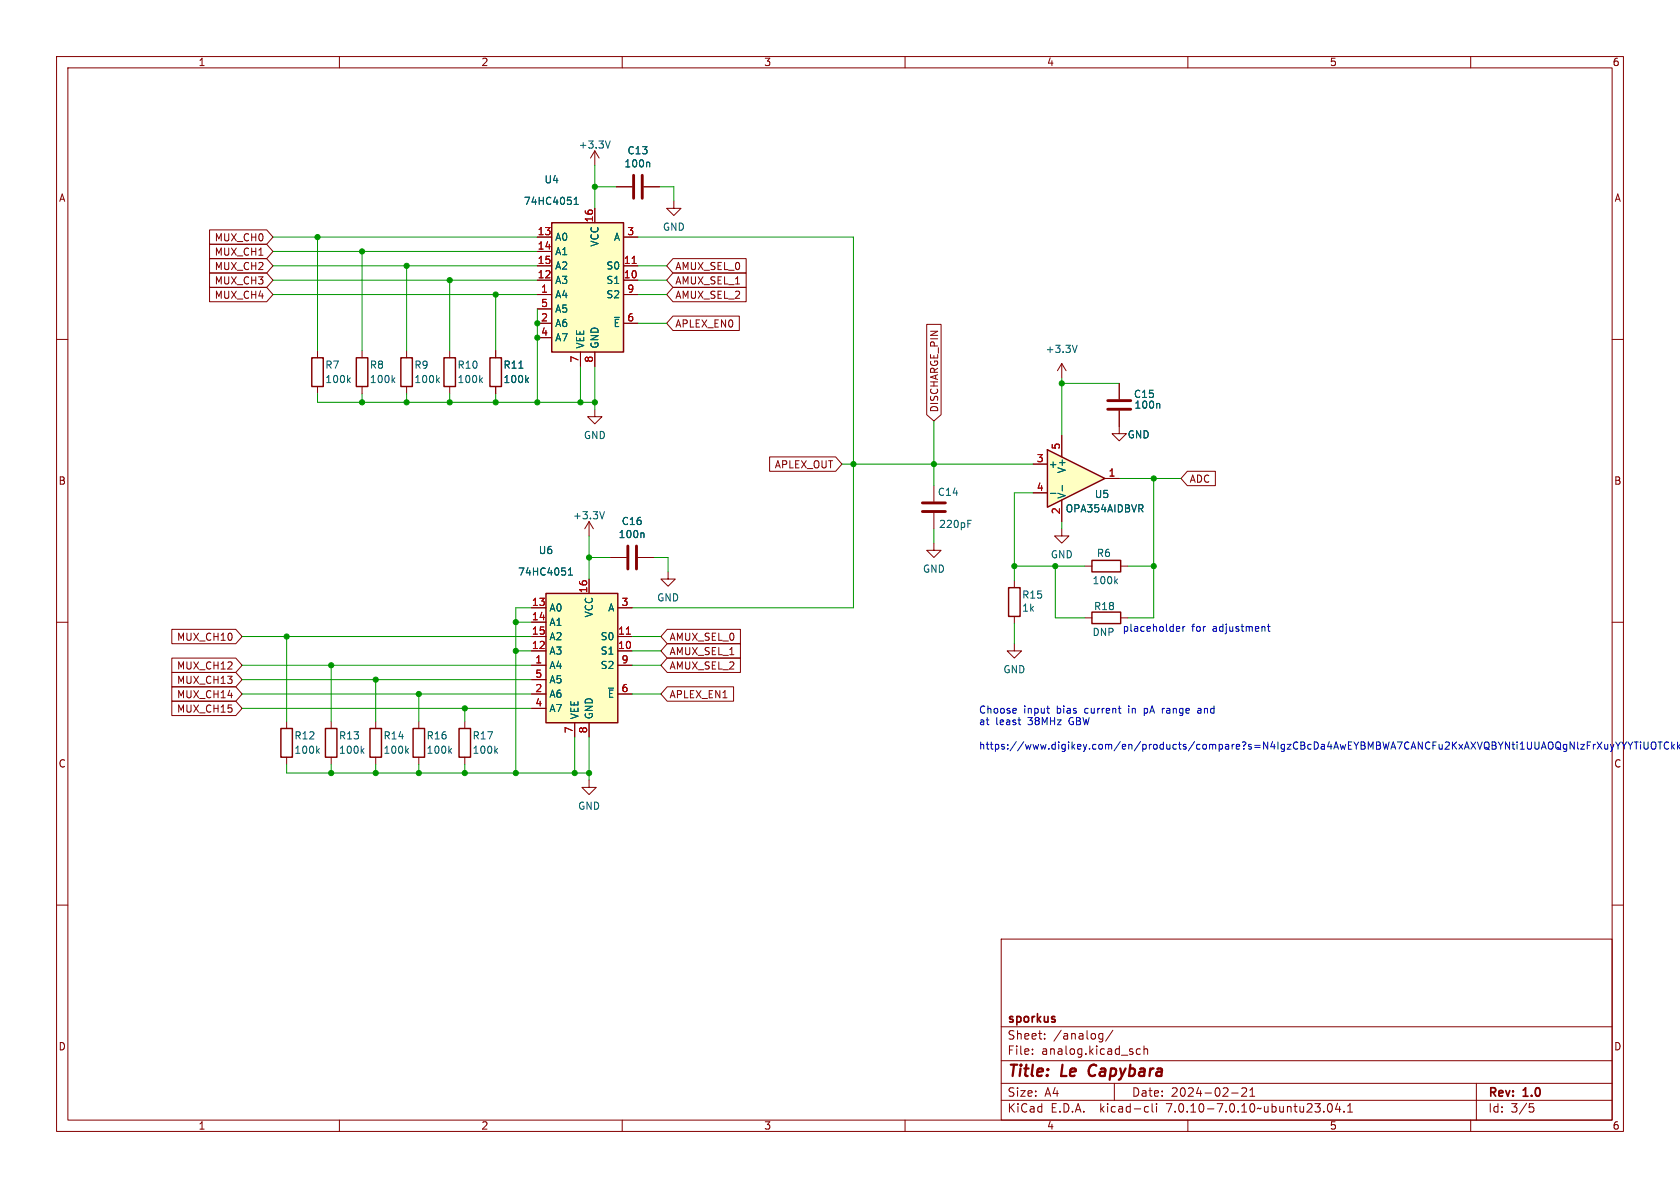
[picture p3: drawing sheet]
<svg xmlns="http://www.w3.org/2000/svg" width="297mm" height="210mm" viewBox="0 0 297 210" stroke-linecap="round" stroke-linejoin="round" font-family="sans-serif">
<g fill="none" stroke="#840000" stroke-width=".18">
<path d="M10 10h277v190h-277zM12 12h273v186h-273zM60 10v2M110 10v2M160 10v2M210 10v2M260 10v2M105.2 26.7v2.5M105.2 36.8v2.6M105.2 26.7l-.8 1.2M105.2 26.7l.7 1.2M109 33h2.8"/>
<path d="M113.8 33h2.8M119.1 35.6v1.2h1.3l-1.3 1.3-1.2-1.3h1.2M10 60h2M95 52.1h2.5M95 49.5h2.5M95 47h2.5M95 41.9h2.5M95 44.5h2.5M95 57.2h2.5M95 59.7h2.5M95 54.6h2.5M110.2 52.1h2.6"/>
<path d="M110.2 49.5h2.6M110.2 47h2.6M110.2 41.9h2.6M110.2 57.2h2.6M285 60h2M79.5 62v1.2M79.5 68.3v1.3M87.6 62v1.2M87.6 68.3v1.3M102.6 62.2v2.6M105.2 62.2v2.6M197.9 72.6v4.1h1.2l-1.2 1.2-1.3-1.2h1.3"/>
<path d="M197.9 67.8v2.8M10 110h2M94 117.6h2.5M94 115.1h2.5M94 112.5h2.5M94 107.4h2.5M94 110h2.5M104.1 102.4v2.5M109.2 117.6h2.6M109.2 115.1h2.6M109.2 112.5h2.6M109.2 107.4h2.6"/>
<path d="M118.1 101.1v1.3h1.3l-1.3 1.2-1.3-1.2h1.3M179.3 113.8v1.3h1.3l-1.3 1.2-1.2-1.2h1.2M191.8 109.2h1.2M191.8 100.1h1.2M198.1 109.2h1.3M198.1 100.1h1.3M285 110h2M50.7 127.5v1.3M50.7 133.9v1.2M58.5 127.5v1.3M58.5 133.9v1.2M66.4 127.5v1.3"/>
<path d="M66.4 133.9v1.2M74 127.5v1.3M74 133.9v1.2M82.2 127.5v1.3M82.2 133.9v1.2M94 122.7h2.5M94 125.2h2.5M94 120.1h2.5M101.6 127.8v2.5M104.1 137.9v1.3h1.3l-1.3 1.3-1.2-1.3h1.2M104.1 127.8v2.5M109.2 122.7h2.6"/>
<path d="M10 160h2M285 160h2M177 166h108v32h-108zM60 198v2M110 198v2M160 198v2M177 194.5h108M177 191.5h108M177 187.5h108M177 181.5h108M182.5 186.3v.1M182.5 185.5v.1"/>
<path d="M184.7 183.6v.1M184.7 182.8v.1M194.4 183.6h.6M194.4 182.8h.6M195 182.7v1.2l-.3 .3-.4-.1M196.7 182.1l-1.2 2M197 191.5v3M201.6 185.5l-.4-.1-.3 .3v.4l.1 .2h.6M202.2 185.5l.3-.1 .3 .1 .1 .9M202.2 184.9v1.5M202.6 195.6l.4 .1M203 196.5l-.4 .1"/>
<path d="M203.7 195.1v1.3l.2 .2M204.5 195.1v.1M204.5 195.6v1M210 198v2M217.7 193.2h1.2M219.5 192.4l.6-.1 .2 .1 .1 .3-.9 1.1h.9M221 193.8h.8M221 192.7l.4-.4v1.5M234 196.5v.1M234.9 195.2l.1-.1a.81 .81 0 0 1 .6 .6 .81 .81 0 0 1-.3 .8l-.1 .1a.81 .81 0 0 1-.6-.6 .81 .81 0 0 1 .3-.8zM236.5 195l-.4 1.1h.9M236.8 195.6v1"/>
<path d="M237.6 196.5v.1M238.2 196.6h.9M238.2 195.5l.5-.4v1.5M260 198v2M261 191.5v6.5M270.4 195.1h.7M270.5 195.7h.4l.3 .3-.2 .5-.5 .1"/>
</g>
<path d="M192.8 188.5a1.27 1.27 0 0 0-.1 1.6" fill="none" stroke="#840000" stroke-width=".4"/>
<path d="M97.5 39.4h12.7v22.8h-12.7zM78.5 63.2h2v5.1h-2zM86.6 63.2h2v5.1h-2zM193 99.1h5.1v2h-5.1zM96.5 104.9h12.7v22.9h-12.7zM193 108.2h5.1v2h-5.1zM49.7 128.8h2v5.1h-2zM57.5 128.8h2.1v5.1h-2.1zM65.4 128.8h2v5.1h-2zM73 128.8h2.1v5.1h-2.1zM81.2 128.8h2v5.1h-2z" fill="none" stroke="#840000" stroke-width=".25"/>
<g fill="none" stroke="#006464" stroke-width=".18">
<path d="M101.5 36.1h.7M101.5 35.2l.4-.3v1.2M107.9 24.9l-.4 1.3M114.7 28.7l.2 .1v.7M108.6 56.1h.9M84.9 67.2l.4 .4M85.3 66.8l-.5 .5M91.7 65.1h.8M93.1 67.2l.3 .4M93.4 66.8l-.5 .5M204.9 71.3l.1 .2v.7M100.5 101.7h.7"/>
<path d="M100.5 100.8l.3-.4v1.3M197.2 102.7l.4 .5M197.6 102.3l-.5 .5M56.1 132.7l.4 .5M56.5 132.3l-.5 .5M64 132.7l.3 .5M64.3 132.3l-.4 .5M71.9 132.7l.3 .5M72.2 132.3l-.5 .5M79.5 132.7l.3 .5M79.8 132.3l-.4 .5M87.6 132.7l.4 .5"/>
<path d="M88 132.3l-.5 .5M107.6 121.6h.9"/>
</g>
<g fill="#ffffc2" stroke="#ffffc2" stroke-width=".18">
<path d="M97.5 39.4h12.7v22.8h-12.7z"/>
<path d="M96.5 104.9h12.7v22.9h-12.7z"/>
</g>
<path d="M111.7 46.6h.8M110.7 112.1h.8" fill="none" stroke="#a90000" stroke-width=".18"/>
<path d="M112 31v4.1M113.5 31v4.1M195.8 70.8h4.1M195.8 72.3h4.1" fill="none" stroke="#840000" stroke-width=".51"/>
<path d="M185.2 79.5l10.1 5.1-10.1 5.1z" fill="#ffffc2"/>
<path d="M55.1 63.2h2v5.1h-2zM63 63.2h2v5.1h-2zM70.9 63.2h2v5.1h-2zM185.2 79.5l10.1 5.1-10.1 5.1zM178.3 103.9h2v5.1h-2z" fill="none" stroke="#840000" stroke-width=".25"/>
<g fill="none" stroke="#840000" stroke-width=".18">
<path d="M105.2 36.8v2.6M109 33h2.8M113.8 33h2.8M37 48.3h10.1l1.2 1.2-1.2 1.3h-10.1zM37 50.8h10.1l1.2 1.3-1.2 1.2h-10.1zM37 43.2h10.1l1.2 1.3-1.2 1.2h-10.1zM37 45.7h10.1l1.2 1.3-1.2 1.3h-10.1zM37 40.6h10.1l1.2 1.3-1.2 1.3h-10.1zM95 52.1h2.5M95 49.5h2.5M95 47h2.5M95 41.9h2.5"/>
<path d="M95 44.5h2.5M95 57.2h2.5M95 59.7h2.5M95 54.6h2.5M110.2 52.1h2.6M110.2 49.5h2.6M110.2 47h2.6M110.2 41.9h2.6M110.2 57.2h2.6M119 48.3h12.9v2.5h-12.9l-1.1-1.3zM119 45.7h12.9v2.6h-12.9l-1.1-1.3zM119 55.9h11.7v2.5h-11.7l-1.1-1.2z"/>
<path d="M119 50.8h12.9v2.5h-12.9l-1.1-1.2zM163.8 57.3h2.6v16l-1.3 1.1-1.3-1.1zM56.1 62v1.2M56.1 68.3v1.3M64 62v1.2M64 68.3v1.3M71.9 62v1.2M71.9 68.3v1.3M87.6 62v1.2M87.6 68.3v1.3M102.6 62.2v2.6M105.2 72.4v1.3h1.2l-1.2 1.2-1.3-1.2h1.3"/>
<path d="M105.2 62.2v2.6M187.7 64.3v2.5M187.7 77v3.8M187.7 64.3l-.8 1.2M187.7 64.3l.8 1.2M197.9 67.8v2.8M197.9 72.6v2.8M104.1 92.2l-.7 1.3M104.1 92.2v2.5M104.1 92.2l.8 1.3M107.9 98.6h2.8M112.8 98.6h2.8"/>
<path d="M136.1 80.8h11.6l1.1 1.2-1.1 1.3h-11.6zM165.1 96v1.3h1.3l-1.3 1.3-1.3-1.3h1.3M165.1 85.9v2.7M165.1 90.7v2.8M182.6 82h2.6M182.6 87.1h2.6M187.7 93.5v1.2h1.3l-1.3 1.3-1.3-1.3h1.3M187.7 88.4v3.8M195.3 84.6h2.6M209.9 83.3h5v2.6h-5l-1.1-1.3zM30.4 116.3h11.3l1.1 1.3-1.1 1.3h-11.3zM30.4 118.9h11.3l1.1 1.2-1.1 1.3h-11.3z"/>
<path d="M30.4 111.3h11.3l1.1 1.2-1.1 1.3h-11.3zM94 117.6h2.5M94 115.1h2.5M94 112.5h2.5M94 107.4h2.5M94 110h2.5M104.1 102.4v2.5M109.2 117.6h2.6M109.2 115.1h2.6M109.2 112.5h2.6M109.2 107.4h2.6M118 111.3h12.9v2.5h-12.9l-1.2-1.3z"/>
<path d="M118 113.8h12.9v2.5h-12.9l-1.2-1.2zM118 116.3h12.9v2.6h-12.9l-1.2-1.3zM179.3 102.6v1.3M179.3 109v1.2M30.4 121.4h11.3l1.1 1.3-1.1 1.3h-11.3zM30.4 124h11.3l1.1 1.2-1.1 1.3h-11.3zM94 122.7h2.5M94 125.2h2.5M94 120.1h2.5M101.6 127.8v2.5M104.1 127.8v2.5M109.2 122.7h2.6"/>
<path d="M118 121.4h11.7v2.6h-11.7l-1.2-1.3z"/>
</g>
<g fill="none" stroke="#006464" stroke-width=".18">
<path d="M101.5 36.1h.7M101.5 35.2l.4-.3v1.2M114.7 28.7l.2 .1v.7M108.6 56.1h.9M61.6 67.2l.3 .4M61.9 66.8l-.5 .5M69.4 67.2l.4 .4M69.8 66.8l-.5 .5M77.3 67.2l.4 .4M77.7 66.8l-.5 .5M91.7 65.1h.8M93.1 67.2l.3 .4"/>
<path d="M93.4 66.8l-.5 .5M190.4 61l-.4 1.3M204.9 71.3l.1 .2v.7M106.9 90.4l-.5 1.3M113.7 94.2l.1 .2v.6M171.1 92.6h.4M171.1 92h.6M185.7 87.2h1M187.8 85.8v1M100.5 101.7h.7M100.5 100.8l.3-.4v1.3M107.6 121.6h.9"/>
</g>
<path d="M111 96.5v4.1M112.5 96.5v4.1M163.1 90.4h4M163.1 88.9h4" fill="none" stroke="#840000" stroke-width=".51"/>
<g fill="none" stroke="#0000c2" stroke-width=".18">
<path d="M208 111.5h.5M208 110.8h.4l.2 .3-.6 .1M209.1 110.8v.8M209.5 110.8l-.4 .2M224.1 110.8h.4M224.2 110.3v1.1l.3 .2M179.6 125.3l.1 .2-.6 .1M180 127.3h.5M180.3 128.1h.2M185 125.2h.5M185.3 126l.2 .1M197.7 125.2h.5"/>
<path d="M198.1 126.1h.1M202.3 125.2v1.3M202.3 126l.1 .1M202.4 125.2l-.1 .1M205.9 125.2l-.3 .1M211.8 125.3h.5M212.3 125.5l-.4 .1-.2 .2 .2 .3 .4-.1"/>
</g>
<g fill="none" stroke="#009600" stroke-width=".18">
<path d="M105.2 29.2v7.6M105.2 33h3.8M116.6 33h2.5v2.6M48.3 52.1h46.7M48.3 41.9h46.7M48.3 49.5h46.7M48.3 47h46.7M48.3 44.5h46.7M56.1 41.9v20.1M64 44.5v17.5M71.9 47v15M79.5 49.5v12.5"/>
<path d="M87.6 52.1v9.9M95 54.6v16.5M112.8 41.9h38.1v65.5h-39.1M112.8 52.1h5.1M112.8 57.2h5.1M112.8 49.5h5.1M112.8 47h5.1M56.1 69.6v1.5h49.1M64 69.6v1.5M71.9 69.6v1.5M79.5 69.6v1.5M87.6 69.6v1.5"/>
<path d="M102.6 64.8v6.3M105.2 64.8v7.6M165.1 74.4v11.5M187.7 66.8v10.2M187.7 67.8h10.2M104.1 94.7v7.7M104.1 98.6h3.8M115.6 98.6h2.5v2.5M148.8 82h33.8M165.1 93.5v2.5M182.6 87.1h-3.3v15.5M187.7 92.2v1.3"/>
<path d="M197.9 84.6h10.9M204 84.6v24.6h-4.6M42.8 117.6h51.2M42.8 112.5h51.2M50.7 112.5v15M58.5 117.6v9.9M91.2 115.1h2.8M91.2 110h2.8M94 107.4h-2.8v29.3M111.8 117.6h5M111.8 115.1h5M111.8 112.5h5"/>
<path d="M179.3 110.2v3.6M179.3 100.1h12.5M186.6 100.1v9.1h5.2M199.4 100.1h4.6M42.8 120.1h51.2M42.8 125.2h51.2M42.8 122.7h51.2M50.7 135.1v1.6h53.4M58.5 135.1v1.6M66.4 120.1v7.4M66.4 135.1v1.6M74 122.7v4.8"/>
<path d="M74 135.1v1.6M82.2 125.2v2.3M82.2 135.1v1.6M101.6 130.3v6.4M104.1 130.3v7.6M111.8 122.7h5"/>
</g>
<path d="M111.7 46.6h.8M110.7 112.1h.8" fill="none" stroke="#a90000" stroke-width=".18"/>
<g fill="#009600" stroke="#009600" stroke-width=".18">
<circle cx="71.9" cy="47" r=".46"/>
<circle cx="64" cy="44.5" r=".46"/>
<circle cx="71.9" cy="71.1" r=".46"/>
<circle cx="79.5" cy="71.1" r=".46"/>
<circle cx="79.5" cy="49.5" r=".46"/>
<circle cx="56.1" cy="41.9" r=".46"/>
<circle cx="87.6" cy="71.1" r=".46"/>
<circle cx="102.6" cy="71.1" r=".46"/>
<circle cx="95" cy="59.7" r=".46"/>
<circle cx="105.2" cy="71.1" r=".46"/>
<circle cx="95" cy="71.1" r=".46"/>
<circle cx="87.6" cy="52.1" r=".46"/>
<circle cx="95" cy="57.2" r=".46"/>
<circle cx="105.2" cy="33" r=".46"/>
<circle cx="58.5" cy="136.7" r=".46"/>
<circle cx="66.4" cy="136.7" r=".46"/>
<circle cx="58.5" cy="117.6" r=".46"/>
<circle cx="50.7" cy="112.5" r=".46"/>
<circle cx="66.4" cy="120.1" r=".46"/>
<circle cx="74" cy="136.7" r=".46"/>
<circle cx="82.2" cy="136.7" r=".46"/>
<circle cx="204" cy="84.6" r=".46"/>
<circle cx="187.7" cy="67.8" r=".46"/>
<circle cx="204" cy="100.1" r=".46"/>
<circle cx="179.3" cy="100.1" r=".46"/>
<circle cx="186.6" cy="100.1" r=".46"/>
<circle cx="82.2" cy="125.2" r=".46"/>
<circle cx="74" cy="122.7" r=".46"/>
<circle cx="64" cy="71.1" r=".46"/>
<circle cx="91.2" cy="136.7" r=".46"/>
<circle cx="101.6" cy="136.7" r=".46"/>
<circle cx="91.2" cy="110" r=".46"/>
<circle cx="104.1" cy="136.7" r=".46"/>
<circle cx="150.9" cy="82" r=".46"/>
<circle cx="165.1" cy="82" r=".46"/>
<circle cx="91.2" cy="115.1" r=".46"/>
<circle cx="104.1" cy="98.6" r=".46"/>
</g>
<g font-size="2.8" fill="#840000">
<text x="178" y="190.9">Title:</text>
<text x="187.7" y="190.9">Le</text>
<text x="193.3" y="190.9">Capybara</text>
</g>
<g font-size="2.1" fill="#840000">
<text x="178" y="184">Sheet:</text>
<text x="178" y="181.2">sporkus</text>
<text x="186.2" y="184">/analog/</text>
<text x="178" y="186.7">File:</text>
<text x="184.1" y="186.7">analog.kicad_sch</text>
<text x="178" y="196.9">KiCad</text>
<text x="178" y="194.1">Size:</text>
<text x="184.7" y="194.1">A4</text>
<text x="185.7" y="196.9">E.D.A.</text>
<text x="194.6" y="196.9">kicad-cli</text>
<text x="200" y="194.1">Date:</text>
<text x="206.5" y="196.9">7.0.10-7.0.10~ubuntu23.04.1</text>
<text x="207" y="194.1">2024-02-21</text>
<text x="263" y="194.3">Rev:</text>
<text x="263" y="196.9">Id:</text>
<text x="267.1" y="196.9">3/5</text>
<text x="269.4" y="194.3">1.0</text>
</g>
<g font-size="1.8" fill="#840000">
<text x="35" y="11.9">1</text>
<text x="85" y="11.9">2</text>
<text x="135" y="11.9">3</text>
<text x="185" y="11.9">4</text>
<text x="235" y="11.9">5</text>
<text x="285" y="11.9">6</text>
<text x="10.3" y="35.9">A</text>
<text x="285.3" y="35.9">A</text>
<text x="37.9" y="45.4">MUX_CH1</text>
<text x="37.9" y="47.9">MUX_CH2</text>
<text x="37.9" y="42.9">MUX_CH0</text>
<text x="119.3" y="47.9">AMUX_SEL_0</text>
<text x="37.9" y="50.5">MUX_CH3</text>
<text x="37.9" y="53">MUX_CH4</text>
<text x="119.3" y="50.5">AMUX_SEL_1</text>
<text x="119.3" y="53">AMUX_SEL_2</text>
<text x="119.3" y="58.1">APLEX_EN0</text>
<text x="166.1" y="73" transform="rotate(-90 166.1 73)">DISCHARGE_PIN</text>
<text x="136.9" y="83">APLEX_OUT</text>
<text x="10.3" y="85.9">B</text>
<text x="210.2" y="85.5">ADC</text>
<text x="285.3" y="85.9">B</text>
<text x="31.2" y="113.5">MUX_CH10</text>
<text x="118.3" y="113.5">AMUX_SEL_0</text>
<text x="31.2" y="118.6">MUX_CH12</text>
<text x="118.3" y="116">AMUX_SEL_1</text>
<text x="118.3" y="118.6">AMUX_SEL_2</text>
<text x="31.2" y="123.6">MUX_CH14</text>
<text x="31.2" y="121.1">MUX_CH13</text>
<text x="118.3" y="123.6">APLEX_EN1</text>
<text x="31.2" y="126.2">MUX_CH15</text>
<text x="10.3" y="135.9">C</text>
<text x="285.3" y="135.9">C</text>
<text x="10.3" y="185.9">D</text>
<text x="285.3" y="185.9">D</text>
<text x="35" y="199.9">1</text>
<text x="85" y="199.9">2</text>
<text x="135" y="199.9">3</text>
<text x="185" y="199.9">4</text>
<text x="235" y="199.9">5</text>
<text x="285" y="199.9">6</text>
</g>
<g font-size="1.8" fill="#006464">
<text x="102.2" y="26.5">+3.3V</text>
<text x="110.3" y="29.8">100n</text>
<text x="110.8" y="27.5">C13</text>
<text x="96.2" y="32.6">U4</text>
<text x="92.5" y="36.4">74HC4051</text>
<text x="117.1" y="41">GND</text>
<text x="98" y="42.8">A0</text>
<text x="98" y="45.3">A1</text>
<text x="98" y="47.9">A2</text>
<text x="106" y="43.7" transform="rotate(-90 106 43.7)">VCC</text>
<text x="107.1" y="47.9">S0</text>
<text x="108.4" y="42.8">A</text>
<text x="98" y="52.9">A4</text>
<text x="98" y="50.4">A3</text>
<text x="107.1" y="50.4">S1</text>
<text x="107.1" y="52.9">S2</text>
<text x="98" y="58">A6</text>
<text x="98" y="55.5">A5</text>
<text x="108.4" y="58">~{E}</text>
<text x="57.4" y="65.4">R7</text>
<text x="65.3" y="65.4">R8</text>
<text x="73.2" y="65.4">R9</text>
<text x="80.8" y="65.4">R10</text>
<text x="88.9" y="65.4">R11</text>
<text x="98" y="60.6">A7</text>
<text x="103.5" y="61.7" transform="rotate(-90 103.5 61.7)">VEE</text>
<text x="106" y="61.7" transform="rotate(-90 106 61.7)">GND</text>
<text x="184.8" y="62.6">+3.3V</text>
<text x="57.4" y="67.9">100k</text>
<text x="65.3" y="67.9">100k</text>
<text x="73.2" y="67.9">100k</text>
<text x="80.8" y="67.9">100k</text>
<text x="88.9" y="67.9">100k</text>
<text x="200.4" y="70.5">C15</text>
<text x="103.1" y="77.8">GND</text>
<text x="199.3" y="77.7">GND</text>
<text x="200.5" y="72.4">100n</text>
<text x="185.3" y="82.9">+</text>
<text x="188.6" y="83.8" transform="rotate(-90 188.6 83.8)">V+</text>
<text x="165.7" y="87.9">C14</text>
<text x="188.6" y="88.3" transform="rotate(-90 188.6 88.3)">V-</text>
<text x="193.4" y="88.2">U5</text>
<text x="101.2" y="92">+3.3V</text>
<text x="109.3" y="95.3">100n</text>
<text x="109.8" y="93">C16</text>
<text x="165.9" y="93.5">220pF</text>
<text x="188.3" y="90.8">OPA354AIDBVR</text>
<text x="91.5" y="102">74HC4051</text>
<text x="95.1" y="98.1">U6</text>
<text x="163.1" y="101.4">GND</text>
<text x="185.7" y="98.9">GND</text>
<text x="193.8" y="98.7">R6</text>
<text x="116.1" y="106.5">GND</text>
<text x="180.6" y="106">R15</text>
<text x="193" y="103.5">100k</text>
<text x="97" y="108.3">A0</text>
<text x="97" y="110.8">A1</text>
<text x="97" y="113.4">A2</text>
<text x="105" y="109.2" transform="rotate(-90 105 109.2)">VCC</text>
<text x="106.1" y="113.4">S0</text>
<text x="107.4" y="108.3">A</text>
<text x="180.6" y="108.3">1k</text>
<text x="193" y="112.6">DNP</text>
<text x="193.3" y="108.1">R18</text>
<text x="97" y="118.5">A4</text>
<text x="97" y="115.9">A3</text>
<text x="106.1" y="115.9">S1</text>
<text x="106.1" y="118.5">S2</text>
<text x="177.3" y="119.2">GND</text>
<text x="97" y="123.5">A6</text>
<text x="97" y="121">A5</text>
<text x="107.4" y="123.5">~{E}</text>
<text x="52" y="130.9">R12</text>
<text x="59.8" y="130.9">R13</text>
<text x="67.7" y="130.9">R14</text>
<text x="75.3" y="130.9">R16</text>
<text x="83.4" y="130.9">R17</text>
<text x="97" y="126.1">A7</text>
<text x="102.5" y="127.3" transform="rotate(-90 102.5 127.3)">VEE</text>
<text x="105" y="127.3" transform="rotate(-90 105 127.3)">GND</text>
<text x="52" y="133.5">100k</text>
<text x="59.8" y="133.5">100k</text>
<text x="67.7" y="133.5">100k</text>
<text x="75.3" y="133.5">100k</text>
<text x="83.4" y="133.5">100k</text>
<text x="102.1" y="143.3">GND</text>
</g>
<g font-size="1.8" fill="#a90000">
<text x="95" y="41.7">13</text>
<text x="104.9" y="39.4" transform="rotate(-90 104.9 39.4)">16</text>
<text x="110.8" y="41.7">3</text>
<text x="95" y="44.2">14</text>
<text x="95" y="46.7">15</text>
<text x="110.2" y="46.7">11</text>
<text x="95" y="49.3">12</text>
<text x="95.6" y="51.8">1</text>
<text x="110.2" y="49.3">10</text>
<text x="110.8" y="51.8">9</text>
<text x="95.6" y="56.9">2</text>
<text x="95.6" y="59.4">4</text>
<text x="95.6" y="54.4">5</text>
<text x="110.8" y="56.9">6</text>
<text x="102.4" y="64.2" transform="rotate(-90 102.4 64.2)">7</text>
<text x="104.9" y="64.2" transform="rotate(-90 104.9 64.2)">8</text>
<text x="183.2" y="81.8">3</text>
<text x="187.5" y="79.6" transform="rotate(-90 187.5 79.6)">5</text>
<text x="183.2" y="86.9">4</text>
<text x="195.9" y="84.3">1</text>
<text x="187.5" y="91" transform="rotate(-90 187.5 91)">2</text>
<text x="93.9" y="107.2">13</text>
<text x="103.9" y="104.9" transform="rotate(-90 103.9 104.9)">16</text>
<text x="109.8" y="107.2">3</text>
<text x="93.9" y="109.7">14</text>
<text x="93.9" y="112.3">15</text>
<text x="109.2" y="112.3">11</text>
<text x="93.9" y="114.8">12</text>
<text x="94.5" y="117.3">1</text>
<text x="94.5" y="119.9">5</text>
<text x="109.2" y="114.8">10</text>
<text x="109.8" y="117.3">9</text>
<text x="94.5" y="122.4">2</text>
<text x="94.5" y="125">4</text>
<text x="109.8" y="122.4">6</text>
<text x="101.3" y="129.7" transform="rotate(-90 101.3 129.7)">7</text>
<text x="103.9" y="129.7" transform="rotate(-90 103.9 129.7)">8</text>
</g>
<g font-size="1.8" fill="#0000c2">
<text x="198.4" y="111.8">placeholder</text>
<text x="210.7" y="111.8">for</text>
<text x="214.5" y="111.8">adjustment</text>
<text x="173" y="126.2">Choose</text>
<text x="173" y="128.3">at</text>
<text x="176" y="128.3">least</text>
<text x="181" y="126.2">input</text>
<text x="181.8" y="128.3">38MHz</text>
<text x="186.9" y="126.2">bias</text>
<text x="189.2" y="128.3">GBW</text>
<text x="192" y="126.2">current</text>
<text x="200" y="126.2">in</text>
<text x="202.9" y="126.2">pA</text>
<text x="206.3" y="126.2">range</text>
<text x="212.8" y="126.2">and</text>
<text x="173" y="132.6">https://www.digikey.com/en/products/compare?s=N4IgzCBcDa4AwEYBMBWA7CANCFu2KxAXVQBYNti1UUAOQgNlzFrXuyYYYTiUOTCkkATlIp%2BSMCiRJa</text>
</g>
</svg>
